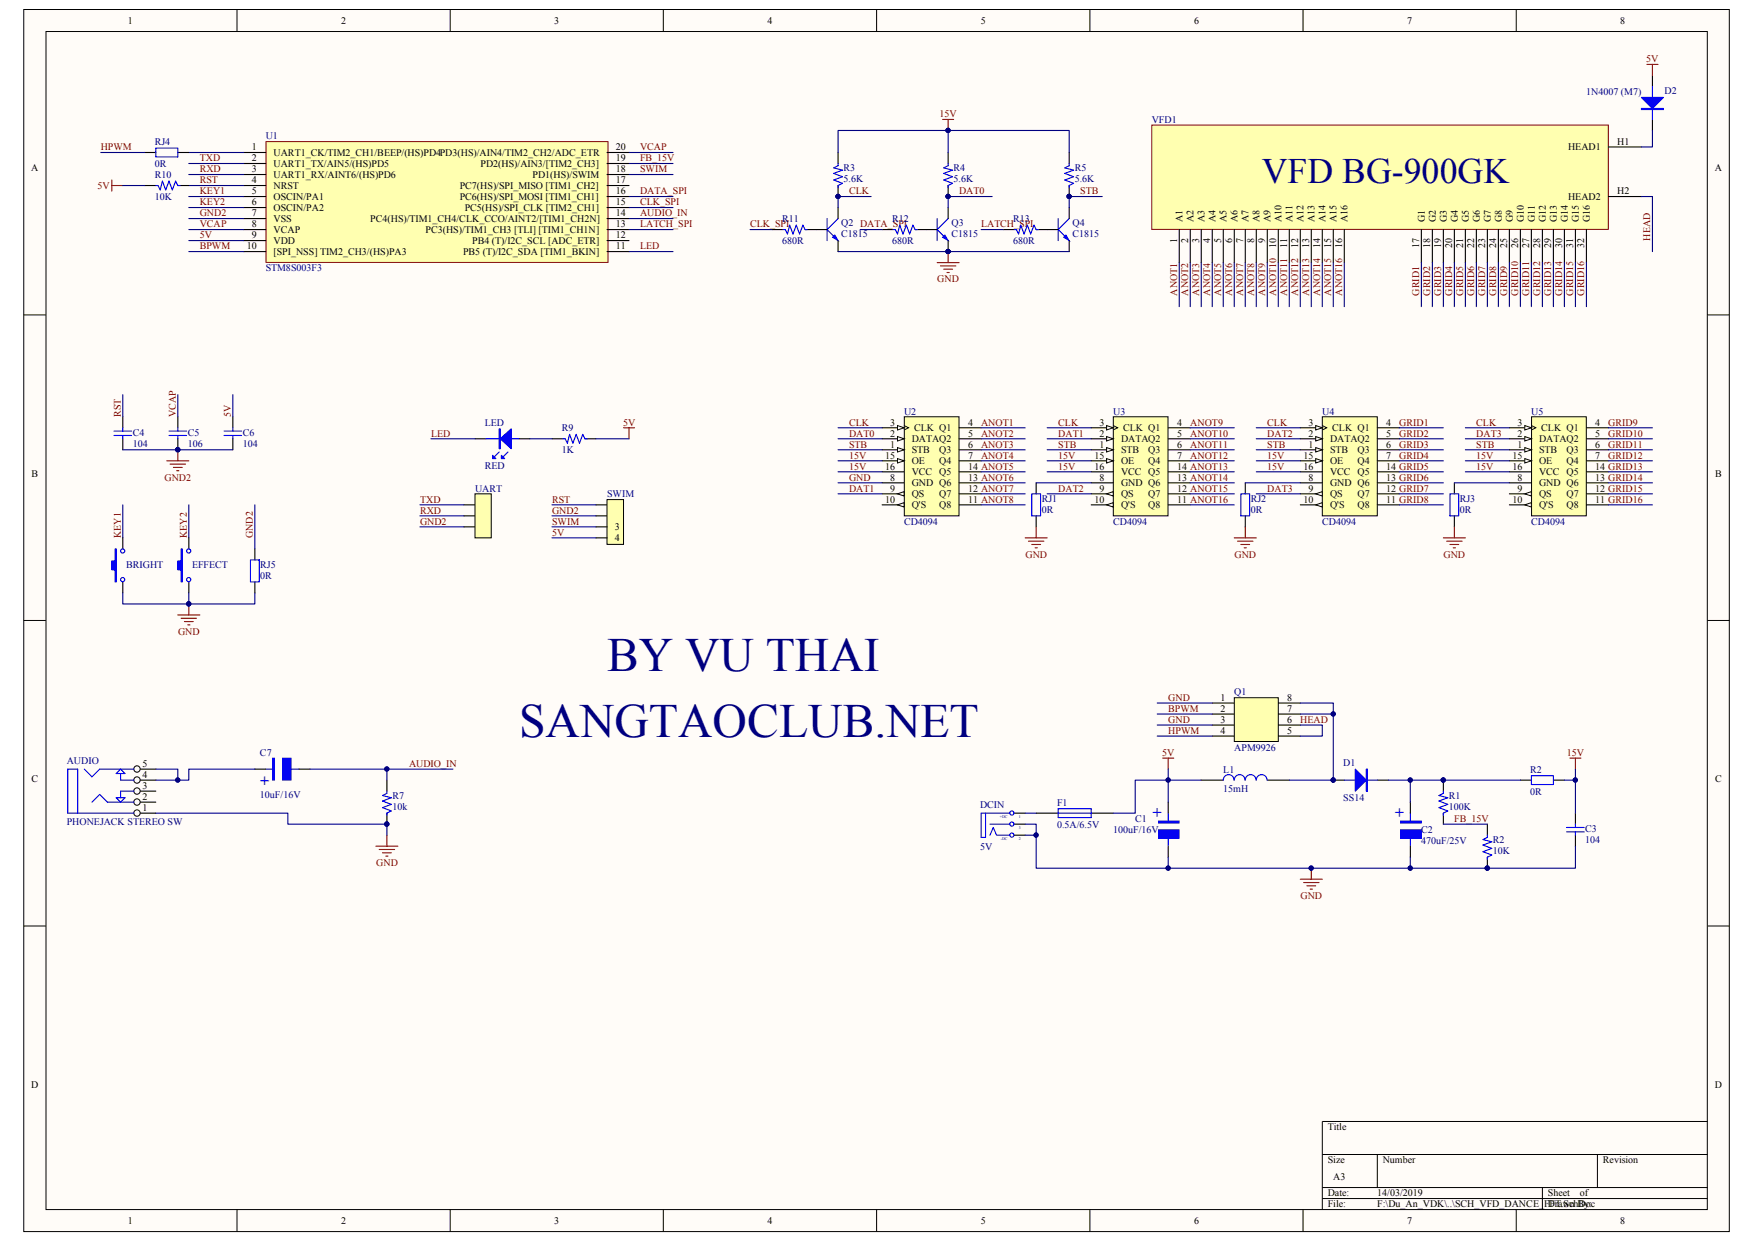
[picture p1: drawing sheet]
<svg xmlns="http://www.w3.org/2000/svg" width="297mm" height="210mm" viewBox="0 0 297 210" stroke-linecap="round" stroke-linejoin="round" font-family="sans-serif">
<path d="M4.1 1.7h288.7v206.7h-288.7z" fill="#fffcf8"/>
<path d="M4 1.6h288.8v206.8h-288.8z" fill="none" stroke="#000" stroke-width=".17"/>
<path d="M7.8 5.4h281.3v199.3h-281.3z" fill="#fffcf8"/>
<g fill="none" stroke="#000" stroke-width=".17">
<path d="M7.8 5.3h281.3v199.4h-281.3zM40.1 1.6v3.7M76.2 1.6v3.7M112.3 1.6v3.7M148.4 1.6v3.7M184.5 1.6v3.7M220.6 1.6v3.7M256.7 1.6v3.7M4 53.3h3.7M289.1 53.3h3.7M4 105h3.7M289.1 105h3.7"/>
<path d="M4 156.7h3.7M289.1 156.7h3.7M223.9 195.4h65.2M233.2 195.4v5.6M270.5 195.4v5.6M289.1 189.8h-65.2v14.9M40.1 204.7v3.7M76.2 204.7v3.7M112.3 204.7v3.7M148.4 204.7v3.7M184.5 204.7v3.7M220.6 204.7v3.7"/>
<path d="M223.9 201h65.2M223.9 202.8h65.2M256.7 204.7v3.7M261.2 201v3.7"/>
</g>
<path d="M195.1 21.2h77.2v17.6h-77.2z" fill="#ffffb0"/>
<path d="M195 21.2h77.3v17.6h-77.3z" fill="none" stroke="#800000" stroke-width=".17"/>
<g fill="none" stroke="#000" stroke-width=".19">
<path d="M199.7 38.8v5.6M201.5 38.8v5.6M203.4 38.8v5.6M205.3 38.8v5.6M207.1 38.8v5.6M209 38.8v5.6M210.9 38.8v5.6M212.7 38.8v5.6M214.6 38.8v5.6M216.4 38.8v5.6M218.3 38.8v5.6M220.2 38.8v5.6"/>
<path d="M222 38.8v5.6M223.9 38.8v5.6M225.8 38.8v5.6M227.6 38.8v5.6M240.7 38.8v5.6M242.5 38.8v5.6M244.4 38.8v5.6M246.3 38.8v5.6M248.1 38.8v5.6M250 38.8v5.6M251.9 38.8v5.6M253.7 38.8v5.6"/>
<path d="M255.6 38.8v5.6M257.4 38.8v5.6M259.3 38.8v5.6M261.2 38.8v5.6M263 38.8v5.6M264.9 38.8v5.6M266.8 38.8v5.6M268.6 38.8v5.6M272.3 24.9h5.6M272.3 33.3h5.6"/>
</g>
<path d="M45.1 24h57.9v20.4h-57.9z" fill="#ffffb0"/>
<path d="M45 24h58v20.4h-58z" fill="none" stroke="#800000" stroke-width=".17"/>
<g fill="none" stroke="#000" stroke-width=".19">
<path d="M41.3 31.4h3.7M41.3 33.3h3.7M41.3 35.1h3.7M41.3 37h3.7M41.3 38.8h3.7M41.3 29.5h3.7M41.3 27.7h3.7M41.3 25.8h3.7M102.8 31.4h3.7M102.8 33.3h3.7M102.8 35.1h3.7M102.8 37h3.7"/>
<path d="M102.8 38.8h3.7M102.8 29.5h3.7M102.8 27.7h3.7M102.8 25.8h3.7M41.3 40.7h3.7M41.3 42.6h3.7M102.8 40.7h3.7M102.8 42.6h3.7"/>
</g>
<path d="M153.2 70.6h9.2v16.7h-9.2z" fill="#ffffb0"/>
<path d="M153.1 70.5h9.3v16.8h-9.3z" fill="none" stroke="#000" stroke-width=".17"/>
<path d="M149.4 76.1h3.7" fill="none" stroke="#080d02" stroke-width=".19"/>
<path d="M152 75.7l1.1 .4-1.1 .4z" fill="#fffcf8"/>
<path d="M152 75.7l1.1 .4-1.1 .4z" fill="none" stroke="#080d02" stroke-width=".17"/>
<path d="M149.4 74.2h3.7" fill="none" stroke="#080d02" stroke-width=".19"/>
<path d="M152 73.9l1.1 .4-1.1 .3z" fill="#fffcf8"/>
<path d="M152 73.9l1.1 .3-1.1 .4zM153.1 72l.7 .4-.7 .4" fill="none" stroke="#080d02" stroke-width=".17"/>
<path d="M149.4 72.4h3.7" fill="none" stroke="#080d02" stroke-width=".19"/>
<path d="M152 72l1.1 .4-1.1 .4z" fill="#fffcf8"/>
<path d="M152 72l1.1 .4-1.1 .4z" fill="none" stroke="#080d02" stroke-width=".17"/>
<path d="M162.4 72.4h3.7M162.4 74.2h3.7M162.4 76.1h3.7M162.4 78h3.7M149.4 83.6h3.7" fill="none" stroke="#080d02" stroke-width=".19"/>
<path d="M152 83.6l1.1-.4v.7z" fill="#fffcf8"/>
<path d="M152 83.6l1.1-.4v.7z" fill="none" stroke="#080d02" stroke-width=".17"/>
<path d="M149.4 85.4h3.7" fill="none" stroke="#080d02" stroke-width=".19"/>
<path d="M152 85.4l1.1-.3v.7z" fill="#fffcf8"/>
<path d="M152 85.4l1.1-.3v.7z" fill="none" stroke="#080d02" stroke-width=".17"/>
<path d="M149.4 78h3.7M162.4 79.8h3.7M162.4 85.4h3.7M162.4 83.6h3.7M162.4 81.7h3.7" fill="none" stroke="#080d02" stroke-width=".19"/>
<path d="M152 77.6l1.1 .4-1.1 .4z" fill="#fffcf8"/>
<path d="M152 77.6l1.1 .4-1.1 .4z" fill="none" stroke="#080d02" stroke-width=".17"/>
<path d="M149.4 79.8h3.7M149.4 81.7h3.7" fill="none" stroke="#000" stroke-width=".19"/>
<path d="M188.6 70.6h9.2v16.7h-9.2z" fill="#ffffb0"/>
<path d="M188.5 70.5h9.3v16.8h-9.3z" fill="none" stroke="#000" stroke-width=".17"/>
<path d="M184.8 76.1h3.7" fill="none" stroke="#080d02" stroke-width=".19"/>
<path d="M187.4 75.7l1.1 .4-1.1 .4z" fill="#fffcf8"/>
<path d="M187.4 75.7l1.1 .4-1.1 .4z" fill="none" stroke="#080d02" stroke-width=".17"/>
<path d="M184.8 74.2h3.7" fill="none" stroke="#080d02" stroke-width=".19"/>
<path d="M187.4 73.9l1.1 .4-1.1 .3z" fill="#fffcf8"/>
<path d="M187.4 73.9l1.1 .3-1.1 .4zM188.5 72l.7 .4-.7 .4" fill="none" stroke="#080d02" stroke-width=".17"/>
<path d="M184.8 72.4h3.7" fill="none" stroke="#080d02" stroke-width=".19"/>
<path d="M187.4 72l1.1 .4-1.1 .4z" fill="#fffcf8"/>
<path d="M187.4 72l1.1 .4-1.1 .4z" fill="none" stroke="#080d02" stroke-width=".17"/>
<path d="M197.8 72.4h3.7M197.8 74.2h3.7M197.8 76.1h3.7M197.8 78h3.7M184.8 83.6h3.7" fill="none" stroke="#080d02" stroke-width=".19"/>
<path d="M187.4 83.6l1.1-.4v.7z" fill="#fffcf8"/>
<path d="M187.4 83.6l1.1-.4v.7z" fill="none" stroke="#080d02" stroke-width=".17"/>
<path d="M184.8 85.4h3.7" fill="none" stroke="#080d02" stroke-width=".19"/>
<path d="M187.4 85.4l1.1-.3v.7z" fill="#fffcf8"/>
<path d="M187.4 85.4l1.1-.3v.7z" fill="none" stroke="#080d02" stroke-width=".17"/>
<path d="M184.8 78h3.7M197.8 79.8h3.7M197.8 85.4h3.7M197.8 83.6h3.7M197.8 81.7h3.7" fill="none" stroke="#080d02" stroke-width=".19"/>
<path d="M187.4 77.6l1.1 .4-1.1 .4z" fill="#fffcf8"/>
<path d="M187.4 77.6l1.1 .4-1.1 .4z" fill="none" stroke="#080d02" stroke-width=".17"/>
<path d="M184.8 79.8h3.7M184.8 81.7h3.7" fill="none" stroke="#000" stroke-width=".19"/>
<path d="M223.9 70.6h9.3v16.7h-9.3z" fill="#ffffb0"/>
<path d="M223.9 70.5h9.3v16.8h-9.3z" fill="none" stroke="#000" stroke-width=".17"/>
<path d="M220.2 76.1h3.7" fill="none" stroke="#080d02" stroke-width=".19"/>
<path d="M222.8 75.7l1.1 .4-1.1 .4z" fill="#fffcf8"/>
<path d="M222.8 75.7l1.1 .4-1.1 .4z" fill="none" stroke="#080d02" stroke-width=".17"/>
<path d="M220.2 74.2h3.7" fill="none" stroke="#080d02" stroke-width=".19"/>
<path d="M222.8 73.9l1.1 .4-1.1 .3z" fill="#fffcf8"/>
<path d="M222.8 73.9l1.1 .3-1.1 .4zM223.9 72l.7 .4-.7 .4" fill="none" stroke="#080d02" stroke-width=".17"/>
<path d="M220.2 72.4h3.7" fill="none" stroke="#080d02" stroke-width=".19"/>
<path d="M222.8 72l1.1 .4-1.1 .4z" fill="#fffcf8"/>
<path d="M222.8 72l1.1 .4-1.1 .4z" fill="none" stroke="#080d02" stroke-width=".17"/>
<path d="M233.2 72.4h3.7M233.2 74.2h3.7M233.2 76.1h3.7M233.2 78h3.7M220.2 83.6h3.7" fill="none" stroke="#080d02" stroke-width=".19"/>
<path d="M222.8 83.6l1.1-.4v.7z" fill="#fffcf8"/>
<path d="M222.8 83.6l1.1-.4v.7z" fill="none" stroke="#080d02" stroke-width=".17"/>
<path d="M220.2 85.4h3.7" fill="none" stroke="#080d02" stroke-width=".19"/>
<path d="M222.8 85.4l1.1-.3v.7z" fill="#fffcf8"/>
<path d="M222.8 85.4l1.1-.3v.7z" fill="none" stroke="#080d02" stroke-width=".17"/>
<path d="M220.2 78h3.7M233.2 79.8h3.7M233.2 85.4h3.7M233.2 83.6h3.7M233.2 81.7h3.7" fill="none" stroke="#080d02" stroke-width=".19"/>
<path d="M222.8 77.6l1.1 .4-1.1 .4z" fill="#fffcf8"/>
<path d="M222.8 77.6l1.1 .4-1.1 .4z" fill="none" stroke="#080d02" stroke-width=".17"/>
<path d="M220.2 79.8h3.7M220.2 81.7h3.7" fill="none" stroke="#000" stroke-width=".19"/>
<path d="M259.4 70.6h9.2v16.7h-9.2z" fill="#ffffb0"/>
<path d="M259.3 70.5h9.3v16.8h-9.3z" fill="none" stroke="#000" stroke-width=".17"/>
<path d="M255.6 76.1h3.7" fill="none" stroke="#080d02" stroke-width=".19"/>
<path d="M258.2 75.7l1.1 .4-1.1 .4z" fill="#fffcf8"/>
<path d="M258.2 75.7l1.1 .4-1.1 .4z" fill="none" stroke="#080d02" stroke-width=".17"/>
<path d="M255.6 74.2h3.7" fill="none" stroke="#080d02" stroke-width=".19"/>
<path d="M258.2 73.9l1.1 .4-1.1 .3z" fill="#fffcf8"/>
<path d="M258.2 73.9l1.1 .3-1.1 .4zM259.3 72l.8 .4-.8 .4" fill="none" stroke="#080d02" stroke-width=".17"/>
<path d="M255.6 72.4h3.7" fill="none" stroke="#080d02" stroke-width=".19"/>
<path d="M258.2 72l1.1 .4-1.1 .4z" fill="#fffcf8"/>
<path d="M258.2 72l1.1 .4-1.1 .4z" fill="none" stroke="#080d02" stroke-width=".17"/>
<path d="M268.6 72.4h3.7M268.6 74.2h3.7M268.6 76.1h3.7M268.6 78h3.7M255.6 83.6h3.7" fill="none" stroke="#080d02" stroke-width=".19"/>
<path d="M258.2 83.6l1.1-.4v.7z" fill="#fffcf8"/>
<path d="M258.2 83.6l1.1-.4v.7z" fill="none" stroke="#080d02" stroke-width=".17"/>
<path d="M255.6 85.4h3.7" fill="none" stroke="#080d02" stroke-width=".19"/>
<path d="M258.2 85.4l1.1-.3v.7z" fill="#fffcf8"/>
<path d="M258.2 85.4l1.1-.3v.7z" fill="none" stroke="#080d02" stroke-width=".17"/>
<path d="M255.6 78h3.7M268.6 79.8h3.7M268.6 85.4h3.7M268.6 83.6h3.7M268.6 81.7h3.7" fill="none" stroke="#080d02" stroke-width=".19"/>
<path d="M258.2 77.6l1.1 .4-1.1 .4z" fill="#fffcf8"/>
<path d="M258.2 77.6l1.1 .4-1.1 .4z" fill="none" stroke="#080d02" stroke-width=".17"/>
<path d="M141.9 25.8v1.9M141.9 31.4v1.9M160.5 25.8v1.9M160.5 31.4v1.9M181 25.8v1.9M181 31.4v1.9M255.6 79.8h3.7M255.6 81.7h3.7M203.4 132h3.7M214.6 132h3.7M225.8 132h1.8M233.2 132h1.9" fill="none" stroke="#000" stroke-width=".19"/>
<g fill="#000080" stroke="#000080" stroke-width=".17">
<circle cx="141.9" cy="33.2" r=".35"/>
<circle cx="160.5" cy="33.2" r=".35"/>
<circle cx="181" cy="33.2" r=".35"/>
<circle cx="225.7" cy="132" r=".35"/>
</g>
<path d="M141.9 27.7v.3l-.7 .4 1.5 .4-1.5 .5 1.5 .6-1.5 .6 1.5 .5-.8 .4v.4M160.5 27.7v.3l-.7 .4 1.5 .4-1.5 .5 1.5 .6-1.5 .6 1.5 .5-.8 .4v.4M181 27.7v.3l-.7 .4 1.5 .4-1.5 .5 1.5 .6-1.5 .6 1.5 .5-.8 .4v.4M207.1 132a.91 .91 0 0 1 .9-.9 .91 .91 0 0 1 1 .9M209 132a.91 .91 0 0 1 .9-.9 .91 .91 0 0 1 .9 .9M210.9 132a.92 .92 0 0 1 .9-.9 .92 .92 0 0 1 .9 .9M212.7 132a.91 .91 0 0 1 .9-.9 .91 .91 0 0 1 .9 .9M227.6 132h5.6M231.4 130.1h.1v3.8h-.1zM231.4 130.1v3.8" fill="none" stroke="#00f" stroke-width=".19"/>
<path d="M229.5 130.1l1.9 1.9-1.9 1.9z" fill="#00f"/>
<path d="M229.5 130.1l1.9 1.9-1.9 1.9z" fill="none" stroke="#00f" stroke-width=".19"/>
<g fill="#000080" stroke="#000080" stroke-width=".17">
<circle cx="225.7" cy="132" r=".35"/>
<circle cx="222" cy="146.9" r=".35"/>
</g>
<path d="M196.9 128.3h1.8M197.8 128.3v1.8M220.2 148.8h3.7M220.7 149.3h2.6M221.3 149.9h1.5M221.9 150.5h.3M222 146.9v1.9" fill="none" stroke="#800000" stroke-width=".19"/>
<path d="M196.2 140.5h3.4v1.4h-3.4z" fill="#00f"/>
<path d="M196.2 138.9h3.4v.4h-3.4zM196.2 140.4h3.4v1.5h-3.4z" fill="none" stroke="#00f" stroke-width=".17"/>
<path d="M196.2 139.1h3.4" fill="none" stroke="#00f" stroke-width=".3"/>
<path d="M197.8 137.6v1.5M197.8 141.3v1.8" fill="none" stroke="#00f" stroke-width=".19"/>
<path d="M197.8 135.7v1.9M197.8 143.2v1.9" fill="none" stroke="#000" stroke-width=".19"/>
<path d="M237.2 140.5h3.5v1.4h-3.5z" fill="#00f"/>
<path d="M237.2 138.9h3.5v.4h-3.5zM237.2 140.4h3.5v1.5h-3.5z" fill="none" stroke="#00f" stroke-width=".17"/>
<path d="M237.2 139.1h3.5" fill="none" stroke="#00f" stroke-width=".3"/>
<g fill="none" stroke="#00f" stroke-width=".19">
<path d="M19.3 72.9h3M19.3 73.7h3M20.8 72.4v.5M20.8 73.7v.5M28.6 72.9h3M28.6 73.7h3M30.1 72.4v.5M30.1 73.7v.5M37.9 72.9h3M37.9 73.7h3M39.4 72.4v.5M39.4 73.7v.5"/>
<path d="M238.8 137.6v1.5M259.3 131.3h3.7v1.5h-3.7zM266.8 139.5v.5M238.8 141.3v1.8M265.3 140h3M265.3 140.8h3M266.8 140.8v.5"/>
</g>
<g fill="none" stroke="#000" stroke-width=".19">
<path d="M20.8 70.5v1.9M20.8 74.2v1.9M30.1 70.5v1.9M30.1 74.2v1.9M39.4 70.5v1.9M39.4 74.2v1.9M205.3 119h3.7M216.4 119h3.8M205.3 122.7h3.7M205.3 120.8h3.7M205.3 124.6h3.7M216.4 122.7h3.8"/>
<path d="M216.4 120.8h3.8M216.4 124.6h3.8M238.8 135.7v1.9M257.4 132h1.9M263 132h1.9M266.8 137.6v1.9M238.8 143.2v1.9M266.8 141.3v1.9"/>
</g>
<path d="M28.2 78h3.8M28.8 78.5h2.6M29.4 79.1h1.5M29.9 79.7h.4M30.1 76.1v1.9M265.8 128.3h1.9M266.8 128.3v1.8" fill="none" stroke="#800000" stroke-width=".19"/>
<circle cx="30.1" cy="76.1" r=".35" fill="#000080" stroke="#000080" stroke-width=".17"/>
<path d="M209 118.1h7.5v7.4h-7.5z" fill="#ffffb0"/>
<path d="M209 118.1h7.5v7.4h-7.5z" fill="none" stroke="#000" stroke-width=".17"/>
<path d="M279.8 12.8v1.8M279.8 20.2v1.9" fill="none" stroke="#000" stroke-width=".19"/>
<path d="M277.9 18.4h3.8v.1h-3.8zM277.9 18.4h3.8M279.8 14.6v5.6" fill="none" stroke="#00f" stroke-width=".19"/>
<path d="M277.9 16.5h3.8l-1.9 1.9z" fill="#00f"/>
<path d="M277.9 16.5h3.8l-1.9 1.9zM244.4 133.9v.3l-.7 .4 1.4 .4-1.4 .6 1.4 .5-1.4 .6 1.4 .5-.7 .4v.4M251.9 141.3v.4l-.8 .4 1.5 .3-1.5 .6 1.5 .6-1.5 .5 1.5 .6-.7 .4v.3" fill="none" stroke="#00f" stroke-width=".19"/>
<path d="M278.9 10.9h1.8M279.8 10.9v1.9" fill="none" stroke="#800000" stroke-width=".19"/>
<path d="M78.6 85.4h1.8M78.6 87.3h1.8M78.6 89.2h1.8M244.4 132v1.9M244.4 137.6v1.9M251.9 139.5v1.8M251.9 145.1v1.8" fill="none" stroke="#000" stroke-width=".19"/>
<g fill="#000080" stroke="#000080" stroke-width=".17">
<circle cx="244.4" cy="132" r=".35"/>
<circle cx="251.8" cy="146.9" r=".35"/>
</g>
<path d="M80.5 83.6h2.7v7.4h-2.7z" fill="#ffffb0"/>
<path d="M80.4 83.6h2.8v7.4h-2.8z" fill="none" stroke="#000" stroke-width=".17"/>
<path d="M100.9 85.4h1.9M100.9 87.3h1.9" fill="none" stroke="#000" stroke-width=".19"/>
<path d="M102.8 84.6h2.8v7.5h-2.8z" fill="#ffffb0"/>
<path d="M102.8 84.5h2.8v7.6h-2.8z" fill="none" stroke="#000" stroke-width=".17"/>
<g fill="none" stroke="#000" stroke-width=".19">
<path d="M24.5 25.8h1.9M30.1 25.8h1.9M100.9 89.2h1.9M100.9 91h1.9M175.5 81.7v1.9M175.5 87.3v1.9M210.9 81.7v1.9M210.9 87.3v1.9M246.3 81.7v1.9M246.3 87.3v1.9M65.5 132v1.9M65.5 137.6v1.9"/>
<path d="M171.7 137.6h1.9M171.7 139.5h1.9M175.5 137.6h3.7M184.8 137.6h3.7M171.7 141.3h1.9"/>
</g>
<g fill="none" stroke="#000080" stroke-width=".19">
<path d="M17.1 25.8h7.4M32 33.3h9.3M32 29.5h9.3M32 35.1h9.3M32 38.8h9.3M32 31.4h9.3M32 37h9.3M32 25.8h9.3M32 27.7h9.3M106.5 33.3h7.5M106.5 29.5h7.5M106.5 35.1h7.5"/>
<path d="M106.5 38.8h7.5M106.5 25.8h7.5M106.5 27.7h7.5M277.9 33.3h1.9v9.3M279.8 22.1v2.8h-1.9M32 40.7h9.3M32 42.6h9.3M199.7 44.4v7.5M201.5 44.4v7.5M203.4 44.4v7.5M205.3 44.4v7.5M207.1 44.4v7.5"/>
<path d="M209 44.4v7.5M210.9 44.4v7.5M212.7 44.4v7.5M214.6 44.4v7.5M216.4 44.4v7.5M218.3 44.4v7.5M220.2 44.4v7.5M222 44.4v7.5M223.9 44.4v7.5M225.8 44.4v7.5M227.6 44.4v7.5M240.7 44.4v7.5"/>
<path d="M242.5 44.4v7.5M244.4 44.4v7.5M246.3 44.4v7.5M248.1 44.4v7.5M250 44.4v7.5M251.9 44.4v7.5M253.7 44.4v7.5M255.6 44.4v7.5M257.4 44.4v7.5M259.3 44.4v7.5M261.2 44.4v7.5M263 44.4v7.5"/>
<path d="M264.9 44.4v7.5M266.8 44.4v7.5M268.6 44.4v7.5M20.8 76.1h18.6M30.1 66.8v3.7M39.4 66.8v3.7M141.9 76.1h7.5M141.9 74.2h7.5M141.9 72.4h7.5M141.9 78h7.5M141.9 79.8h7.5M166.1 76.1h7.5"/>
<path d="M166.1 74.2h7.5M166.1 72.4h7.5M166.1 78h7.5M166.1 79.8h7.5M177.3 76.1h7.5M177.3 74.2h7.5M177.3 72.4h7.5M177.3 78h7.5M177.3 79.8h7.5M201.5 76.1h7.5M201.5 74.2h7.5M201.5 72.4h7.5"/>
<path d="M201.5 78h7.5M201.5 79.8h7.5M212.7 76.1h7.5M212.7 74.2h7.5M212.7 72.4h7.5M212.7 78h7.5M212.7 79.8h7.5M236.9 76.1h7.5M236.9 74.2h7.5M236.9 72.4h7.5M236.9 78h7.5M236.9 79.8h7.5"/>
<path d="M248.1 76.1h7.5M248.1 74.2h7.5M248.1 72.4h7.5M248.1 78h7.5M248.1 79.8h7.5M272.3 76.1h7.5M272.3 74.2h7.5M272.3 72.4h7.5M272.3 78h7.5M272.3 79.8h7.5M20.8 85.4v5.6M32 85.4v5.6"/>
<path d="M71.1 85.4h7.5M71.1 89.2h7.5M71.1 87.3h7.5M93.5 85.4h7.4M93.5 89.2h7.4M93.5 87.3h7.4M93.5 91h7.4M141.9 83.6h7.5M141.9 81.7h7.5M166.1 83.6h7.5M166.1 81.7h7.5M166.1 85.4h7.5"/>
<path d="M175.5 81.7h9.3M177.3 83.6h7.5M201.5 83.6h7.5M201.5 81.7h7.5M201.5 85.4h7.5M210.9 81.7h9.3M212.7 83.6h7.5M236.9 83.6h7.5M236.9 81.7h7.5M236.9 85.4h7.5M246.3 81.7h9.3M272.3 83.6h7.5"/>
<path d="M272.3 81.7h7.5M272.3 85.4h7.5M196 119h9.3M220.2 119h5.6v1.8h-5.6M173.6 139.5h1.9v1.8h-1.9M173.6 137.6h1.9M196 124.6h9.3M196 122.7h9.3M196 120.8h9.3M220.2 122.7h3.7v1.9h-3.7M225.8 120.8v11.2h-7.5M235.1 132h3.7v3.7"/>
<path d="M238.8 132h18.6M244.4 139.5h7.5M266.8 130.1v1.9h-1.9M266.8 132v5.6M175.5 141.3v5.6h22.3M266.8 143.2v3.7h-28"/>
</g>
<g fill="#000080" stroke="#000080" stroke-width=".17">
<circle cx="238.8" cy="132" r=".35"/>
<circle cx="266.7" cy="132" r=".35"/>
<circle cx="30.1" cy="76.1" r=".35"/>
<circle cx="225.7" cy="120.8" r=".35"/>
<circle cx="244.4" cy="132" r=".35"/>
<circle cx="238.8" cy="146.9" r=".35"/>
<circle cx="251.8" cy="146.9" r=".35"/>
<circle cx="175.4" cy="141.3" r=".35"/>
<circle cx="197.8" cy="146.9" r=".35"/>
<circle cx="32" cy="102.2" r=".35"/>
<circle cx="225.7" cy="132" r=".35"/>
<circle cx="65.5" cy="139.4" r=".35"/>
</g>
<g fill="none" stroke="#00f" stroke-width=".19">
<path d="M26.4 25.1h3.7v1.5h-3.7zM174.7 83.6h1.5v3.7h-1.5zM210.1 83.6h1.5v3.7h-1.5zM245.5 83.6h1.5v3.7h-1.5zM65.5 133.9v.3l-.7 .4 1.5 .4-1.5 .6 1.5 .5-1.5 .6 1.5 .5-.8 .4v.4M166.9 137.6v4.1h-.8v-4.1h4.9M167.6 139.5h3.4M179.2 137.6h5.6M179.2 136.9h5.6v1.4h-5.6zM167.6 141.3l.6-1.3 .5 1.3h2.3"/>
<circle cx="171.3" cy="137.6" r=".35"/>
<circle cx="171.3" cy="139.4" r=".35"/>
<circle cx="171.3" cy="141.3" r=".35"/>
</g>
<g fill="none" stroke="#800000" stroke-width=".19">
<path d="M173.6 91h3.7M174.1 91.6h2.7M174.7 92.1h1.5M175.3 92.7h.3M175.5 89.2v1.8M209 91h3.7M209.6 91.6h2.6M210.1 92.1h1.5M210.7 92.7h.3M210.9 89.2v1.8M244.4 91h3.7M245 91.6h2.6"/>
<path d="M245.5 92.1h1.5M246.1 92.7h.3M246.3 89.2v1.8M30.1 104.1h3.7M30.7 104.6h2.6M31.2 105.2h1.5M31.8 105.7h.4M32 102.2v1.9M63.7 143.2h3.7M64.2 143.8h2.6M64.8 144.3h1.5M65.3 144.9h.4"/>
<path d="M65.5 141.3v1.9"/>
</g>
<path d="M47.9 128.4h1.4v3.6h-1.4z" fill="#00f"/>
<path d="M46.1 128.3h.4v3.7h-.4zM47.8 128.3h1.5v3.7h-1.5z" fill="none" stroke="#00f" stroke-width=".17"/>
<path d="M46.3 128.4v3.6" fill="none" stroke="#00f" stroke-width=".3"/>
<path d="M82.3 74.2h5.6M84.5 76.5l-.7 .7M86 76.5l-.7 .7M45 130.1h1.3M48.7 130.1h1.9" fill="none" stroke="#00f" stroke-width=".19"/>
<path d="M80.4 74.2h1.9M87.9 74.2h1.8M43.2 130.1h1.8M50.6 130.1h1.9" fill="none" stroke="#000" stroke-width=".19"/>
<path d="M106.5 37h7.5M197.8 145.1v1.8h41v-1.8" fill="none" stroke="#000080" stroke-width=".19"/>
<g fill="#000080" stroke="#000080" stroke-width=".17">
<circle cx="197.8" cy="146.9" r=".35"/>
<circle cx="222" cy="146.9" r=".35"/>
<circle cx="238.8" cy="146.9" r=".35"/>
</g>
<path d="M84.7 74.3l1.9-1.7v3.3z" fill="#00f"/>
<path d="M84.5 72.6h.2v3.3h-.2zM84.6 72.6v3.3M84.7 74.2l1.9-1.6v3.3z" fill="none" stroke="#00f" stroke-width=".19"/>
<path d="M83.4 77l.6 .6h-.6z" fill="#00f"/>
<path d="M83.4 77l.6 .6h-.6z" fill="none" stroke="#00f" stroke-width=".19"/>
<path d="M84.9 77l.6 .6h-.6z" fill="#00f"/>
<path d="M26.4 31.4h.4l.3 .7 .4-1.5 .6 1.5 .5-1.5 .6 1.5 .5-1.5 .4 .8h.4M140 37v3.7M141.9 37l-1.9 1.8 1.5 1.5M84.9 77l.6 .6h-.6zM95.3 74.2h.4l.4 .8 .3-1.5 .6 1.5 .6-1.5 .5 1.5 .6-1.5 .4 .7h.3M42.4 94.7h1.5v3.8h-1.5z" fill="none" stroke="#00f" stroke-width=".19"/>
<path d="M24.5 31.4h1.9M30.1 31.4h1.9M93.5 74.2h1.8M99.1 74.2h1.8M43.2 92.9v1.8M43.2 98.5v1.8" fill="none" stroke="#000" stroke-width=".19"/>
<path d="M18.9 30.5v1.8M18.9 31.4h1.9M105.6 72.4h1.8M106.5 72.4v1.8" fill="none" stroke="#800000" stroke-width=".19"/>
<path d="M20.8 31.4h3.7M106.5 42.6h7.5M20.8 66.8v3.7M73 74.2h7.4M89.7 74.2h3.8M100.9 74.2h5.6M43.2 85.4v7.5" fill="none" stroke="#000080" stroke-width=".19"/>
<path d="M141 40.2l.4-.4 .5 .9z" fill="#00f"/>
<path d="M141 40.2l.4-.4 .5 .9z" fill="none" stroke="#00f" stroke-width=".17"/>
<path d="M138.2 38.8h1.8M141.9 35.1v1.9M141.9 40.7v1.9" fill="none" stroke="#000" stroke-width=".19"/>
<path d="M158.7 37v3.7M160.5 37l-1.8 1.8 1.5 1.5" fill="none" stroke="#00f" stroke-width=".19"/>
<path d="M159.6 40.2l.4-.4 .5 .9z" fill="#00f"/>
<path d="M159.6 40.2l.4-.4 .5 .9z" fill="none" stroke="#00f" stroke-width=".17"/>
<path d="M156.8 38.8h1.9M160.5 35.1v1.9M160.5 40.7v1.9" fill="none" stroke="#000" stroke-width=".19"/>
<circle cx="160.5" cy="42.6" r=".35" fill="#000080" stroke="#000080" stroke-width=".17"/>
<path d="M179.2 37v3.7M181 37l-1.8 1.8 1.5 1.5" fill="none" stroke="#00f" stroke-width=".19"/>
<path d="M180.1 40.2l.4-.4 .5 .9z" fill="#00f"/>
<path d="M180.1 40.2l.4-.4 .5 .9z" fill="none" stroke="#00f" stroke-width=".17"/>
<path d="M130.7 38.8h1.9M136.3 38.8h1.9M149.4 38.8h1.8M155 38.8h1.8M169.9 38.8h1.8M175.5 38.8h3.7M181 35.1v1.9M181 40.7v1.9M22.7 130.1h3.7" fill="none" stroke="#000" stroke-width=".19"/>
<path d="M127 38.8h3.7M141.9 25.8v-3.7h39.1v3.7M145.6 38.8h3.8M147.5 33.3h-5.6v1.8M160.5 22.1v3.7M166.1 38.8h3.8M168 33.3h-7.5v1.8M186.6 33.3h-5.6v1.8M141.9 42.6h39.1" fill="none" stroke="#000080" stroke-width=".19"/>
<g fill="#000080" stroke="#000080" stroke-width=".17">
<circle cx="160.5" cy="42.6" r=".35"/>
<circle cx="160.5" cy="33.2" r=".35"/>
<circle cx="181" cy="33.2" r=".35"/>
<circle cx="141.9" cy="33.2" r=".35"/>
<circle cx="160.5" cy="22.1" r=".35"/>
</g>
<path d="M159.6 20.2h1.9M160.5 20.2v1.9M158.7 44.4h3.7M159.2 45h2.7M159.8 45.6h1.5M160.4 46.1h.3M160.5 42.6v1.8" fill="none" stroke="#800000" stroke-width=".19"/>
<path d="M132.6 38.8h.4l.3 .8 .4-1.5 .6 1.5 .5-1.5 .6 1.5 .6-1.5 .3 .7h.4M151.2 38.8h.4l.4 .8 .3-1.5 .6 1.5 .6-1.5 .5 1.5 .6-1.5 .4 .7h.3M171.7 38.8h.4l.4 .8 .3-1.5 .6 1.5 .6-1.5 .5 1.5 .6-1.5 .4 .7h.3" fill="none" stroke="#00f" stroke-width=".19"/>
<circle cx="23.2" cy="130.1" r=".54" fill="#fffcf8" stroke="#000" stroke-width=".17"/>
<path d="M22.7 132h3.7" fill="none" stroke="#000" stroke-width=".19"/>
<circle cx="23.2" cy="132" r=".54" fill="#fffcf8" stroke="#000" stroke-width=".17"/>
<path d="M22.7 133.9h3.7" fill="none" stroke="#000" stroke-width=".19"/>
<circle cx="23.2" cy="133.9" r=".54" fill="#fffcf8" stroke="#000" stroke-width=".17"/>
<path d="M22.7 135.7h3.7" fill="none" stroke="#000" stroke-width=".19"/>
<circle cx="23.2" cy="135.7" r=".54" fill="#fffcf8" stroke="#000" stroke-width=".17"/>
<path d="M22.7 137.6h3.7" fill="none" stroke="#000" stroke-width=".19"/>
<circle cx="23.2" cy="137.6" r=".54" fill="#fffcf8" stroke="#000" stroke-width=".17"/>
<path d="M13.2 137.6v-7.5h-1.7v7.5h11.2M14.3 130.1l1.3 1.4 1.3-1.4h5.8M15.6 135.7l1.3-1.3 1.3 1.3h4.5M19.7 135h1.5l-.8 .7zM20.4 130.9v1.1h2.3M20.4 130.1l.8 .8h-1.5zM22.7 133.9h-2.3v1.1" fill="none" stroke="#00f" stroke-width=".19"/>
<path d="M26.4 137.6h22.3v1.9h16.8v1.8M26.4 130.1h3.7v1.9M43.2 130.1h-11.2v1.9h-5.6" fill="none" stroke="#000080" stroke-width=".19"/>
<g fill="#000080" stroke="#000080" stroke-width=".17">
<circle cx="30.1" cy="132" r=".35"/>
<circle cx="65.5" cy="139.4" r=".35"/>
</g>
<path d="M32 91v1.9M32 98.5v1.8" fill="none" stroke="#000" stroke-width=".19"/>
<path d="M30.7 92.9h.2v5.6h-.2v-2.1h-.6v-1.5h.6z" fill-rule="evenodd" fill="#00f"/>
<g fill="none" stroke="#00f" stroke-width=".19">
<path d="M30.7 92.9h.2v5.6h-.2v-2.1h-.6v-1.5h.6z"/>
<circle cx="32" cy="93.2" r=".35"/>
<circle cx="32" cy="98.1" r=".35"/>
</g>
<path d="M20.8 91v1.9M20.8 98.5v1.8" fill="none" stroke="#000" stroke-width=".19"/>
<path d="M19.5 92.9h.2v5.6h-.2v-2.1h-.6v-1.5h.6z" fill-rule="evenodd" fill="#00f"/>
<g fill="none" stroke="#00f" stroke-width=".19">
<path d="M19.5 92.9h.2v5.6h-.2v-2.1h-.6v-1.5h.6z"/>
<circle cx="20.8" cy="93.2" r=".35"/>
<circle cx="20.8" cy="98.1" r=".35"/>
</g>
<path d="M20.8 100.3v1.9h22.4v-1.9M32 100.3v1.9M52.5 130.1h24.2M65.5 130.1v1.9M197.8 135.7v-3.7h-5.6v5.6h-3.7M197.8 130.1v1.9h5.6" fill="none" stroke="#000080" stroke-width=".19"/>
<g fill="#000080" stroke="#000080" stroke-width=".17">
<circle cx="32" cy="102.2" r=".35"/>
<circle cx="65.5" cy="130.1" r=".35"/>
<circle cx="197.8" cy="132" r=".35"/>
</g>
<g font-size="8.1" fill="#000080">
<text x="102.8" y="113.5">BY VU THAI</text>
<text x="87.9" y="124.7">SANGTAOCLUB.NET</text>
</g>
<text font-size="6.1" fill="#000080" x="213.7" y="31">VFD BG-900GK</text>
<g font-size="2.7" fill="#00f">
<text x="44" y="132.9">+</text>
<text x="196.8" y="138.2" transform="rotate(-90 196.8 138.2)">+</text>
<text x="237.9" y="138.2" transform="rotate(-90 237.9 138.2)">+</text>
</g>
<g font-size="1.7">
<text x="21.6" y="4">1</text>
<text x="57.7" y="4">2</text>
<text x="93.9" y="4">3</text>
<text x="130" y="4">4</text>
<text x="166.1" y="4">5</text>
<text x="202.2" y="4">6</text>
<text x="238.2" y="4">7</text>
<text x="274.4" y="4">8</text>
<text x="5.3" y="29">A</text>
<text x="42.7" y="25.4">1</text>
<text x="42.7" y="27.3">2</text>
<text x="42.7" y="29.2">3</text>
<text x="46.3" y="26.4">UART1_CK/TIM2_CH1/BEEP/(HS)PD4PD3(HS)/AIN4/TIM2_CH2/ADC_ETR</text>
<text x="46.3" y="28.2">UART1_TX/AIN5/(HS)PD5</text>
<text x="81.4" y="28.2">PD2(HS)/AIN3/[TIM2_CH3]</text>
<text x="104.3" y="29.2">18</text>
<text x="104.3" y="27.3">19</text>
<text x="104.3" y="25.4">20</text>
<text x="265.5" y="25.4">HEAD1</text>
<text x="273.8" y="24.5">H1</text>
<text x="290.4" y="29">A</text>
<text x="42.7" y="31">4</text>
<text x="42.7" y="32.9">5</text>
<text x="42.7" y="34.8">6</text>
<text x="46.3" y="32">NRST</text>
<text x="46.3" y="33.8">OSCIN/PA1</text>
<text x="46.3" y="35.7">OSCIN/PA2</text>
<text x="46.3" y="30.1">UART1_RX/AINT6/(HS)PD6</text>
<text x="77.8" y="33.8">PC6(HS)/SPI_MOSI [TIM1_CH1]</text>
<text x="77.8" y="32">PC7(HS)/SPI_MISO [TIM1_CH2]</text>
<text x="78.7" y="35.7">PC5(HS)/SPI_CLK [TIM2_CH1]</text>
<text x="90.2" y="30.1">PD1(HS)/SWIM</text>
<text x="104.3" y="34.8">15</text>
<text x="104.3" y="32.9">16</text>
<text x="104.3" y="31">17</text>
<text x="265.5" y="33.8">HEAD2</text>
<text x="273.8" y="32.9">H2</text>
<text x="42.7" y="36.6">7</text>
<text x="42.7" y="38.5">8</text>
<text x="42.7" y="40.3">9</text>
<text x="46.3" y="37.5">VSS</text>
<text x="46.3" y="39.4">VCAP</text>
<text x="46.3" y="41.3">VDD</text>
<text x="62.7" y="37.5">PC4(HS)/TIM1_CH4/CLK_CCO/AINT2/[TIM1_CH2N]</text>
<text x="72" y="39.4">PC3(HS)/TIM1_CH3 [TLI] [TIM1_CH1N]</text>
<text x="80" y="41.3">PB4 (T)/I2C_SCL [ADC_ETR]</text>
<text x="104.3" y="40.3">12</text>
<text x="104.3" y="38.5">13</text>
<text x="104.3" y="36.6">14</text>
<text x="199.3" y="41.2" transform="rotate(-90 199.3 41.2)">1</text>
<text x="200.2" y="37.5" transform="rotate(-90 200.2 37.5)">A1</text>
<text x="201.2" y="41.2" transform="rotate(-90 201.2 41.2)">2</text>
<text x="202.1" y="37.5" transform="rotate(-90 202.1 37.5)">A2</text>
<text x="203" y="41.2" transform="rotate(-90 203 41.2)">3</text>
<text x="204" y="37.5" transform="rotate(-90 204 37.5)">A3</text>
<text x="204.9" y="41.2" transform="rotate(-90 204.9 41.2)">4</text>
<text x="205.8" y="37.5" transform="rotate(-90 205.8 37.5)">A4</text>
<text x="206.8" y="41.2" transform="rotate(-90 206.8 41.2)">5</text>
<text x="207.7" y="37.5" transform="rotate(-90 207.7 37.5)">A5</text>
<text x="208.6" y="41.2" transform="rotate(-90 208.6 41.2)">6</text>
<text x="209.5" y="37.5" transform="rotate(-90 209.5 37.5)">A6</text>
<text x="210.5" y="41.2" transform="rotate(-90 210.5 41.2)">7</text>
<text x="211.4" y="37.5" transform="rotate(-90 211.4 37.5)">A7</text>
<text x="212.3" y="41.2" transform="rotate(-90 212.3 41.2)">8</text>
<text x="213.3" y="37.5" transform="rotate(-90 213.3 37.5)">A8</text>
<text x="214.2" y="41.2" transform="rotate(-90 214.2 41.2)">9</text>
<text x="215.1" y="37.5" transform="rotate(-90 215.1 37.5)">A9</text>
<text x="217" y="37.5" transform="rotate(-90 217 37.5)">A10</text>
<text x="218.9" y="37.5" transform="rotate(-90 218.9 37.5)">A11</text>
<text x="220.7" y="37.5" transform="rotate(-90 220.7 37.5)">A12</text>
<text x="222.6" y="37.5" transform="rotate(-90 222.6 37.5)">A13</text>
<text x="224.4" y="37.5" transform="rotate(-90 224.4 37.5)">A14</text>
<text x="226.3" y="37.5" transform="rotate(-90 226.3 37.5)">A15</text>
<text x="228.2" y="37.5" transform="rotate(-90 228.2 37.5)">A16</text>
<text x="241.3" y="37.5" transform="rotate(-90 241.3 37.5)">G1</text>
<text x="243.1" y="37.5" transform="rotate(-90 243.1 37.5)">G2</text>
<text x="245" y="37.5" transform="rotate(-90 245 37.5)">G3</text>
<text x="246.8" y="37.5" transform="rotate(-90 246.8 37.5)">G4</text>
<text x="248.7" y="37.5" transform="rotate(-90 248.7 37.5)">G5</text>
<text x="250.6" y="37.5" transform="rotate(-90 250.6 37.5)">G6</text>
<text x="252.4" y="37.5" transform="rotate(-90 252.4 37.5)">G7</text>
<text x="254.3" y="37.5" transform="rotate(-90 254.3 37.5)">G8</text>
<text x="256.2" y="37.5" transform="rotate(-90 256.2 37.5)">G9</text>
<text x="258" y="37.5" transform="rotate(-90 258 37.5)">G10</text>
<text x="259.9" y="37.5" transform="rotate(-90 259.9 37.5)">G11</text>
<text x="261.7" y="37.5" transform="rotate(-90 261.7 37.5)">G12</text>
<text x="263.6" y="37.5" transform="rotate(-90 263.6 37.5)">G13</text>
<text x="265.5" y="37.5" transform="rotate(-90 265.5 37.5)">G14</text>
<text x="267.3" y="37.5" transform="rotate(-90 267.3 37.5)">G15</text>
<text x="269.2" y="37.5" transform="rotate(-90 269.2 37.5)">G16</text>
<text x="41.8" y="42.2">10</text>
<text x="46.3" y="43.1">[SPI_NSS] TIM2_CH3/(HS)PA3</text>
<text x="78.4" y="43.1">PB5 (T)/I2C_SDA [TIM1_BKIN]</text>
<text x="104.3" y="42.2">11</text>
<text x="216.1" y="42" transform="rotate(-90 216.1 42)">10</text>
<text x="217.9" y="42" transform="rotate(-90 217.9 42)">11</text>
<text x="219.8" y="42" transform="rotate(-90 219.8 42)">12</text>
<text x="221.7" y="42" transform="rotate(-90 221.7 42)">13</text>
<text x="223.5" y="42" transform="rotate(-90 223.5 42)">14</text>
<text x="225.4" y="42" transform="rotate(-90 225.4 42)">15</text>
<text x="227.2" y="42" transform="rotate(-90 227.2 42)">16</text>
<text x="240.3" y="42" transform="rotate(-90 240.3 42)">17</text>
<text x="242.2" y="42" transform="rotate(-90 242.2 42)">18</text>
<text x="244" y="42" transform="rotate(-90 244 42)">19</text>
<text x="245.9" y="42" transform="rotate(-90 245.9 42)">20</text>
<text x="247.8" y="42" transform="rotate(-90 247.8 42)">21</text>
<text x="249.6" y="42" transform="rotate(-90 249.6 42)">22</text>
<text x="251.5" y="42" transform="rotate(-90 251.5 42)">23</text>
<text x="253.4" y="42" transform="rotate(-90 253.4 42)">24</text>
<text x="255.2" y="42" transform="rotate(-90 255.2 42)">25</text>
<text x="257.1" y="42" transform="rotate(-90 257.1 42)">26</text>
<text x="258.9" y="42" transform="rotate(-90 258.9 42)">27</text>
<text x="260.8" y="42" transform="rotate(-90 260.8 42)">28</text>
<text x="262.7" y="42" transform="rotate(-90 262.7 42)">29</text>
<text x="264.5" y="42" transform="rotate(-90 264.5 42)">30</text>
<text x="266.4" y="42" transform="rotate(-90 266.4 42)">31</text>
<text x="268.3" y="42" transform="rotate(-90 268.3 42)">32</text>
<text x="5.3" y="80.6">B</text>
<text x="149.9" y="79.5">16</text>
<text x="150.7" y="81.3">8</text>
<text x="154.4" y="80.4">VCC Q5</text>
<text x="154.4" y="82.3">GND Q6</text>
<text x="185.3" y="79.5">16</text>
<text x="186.2" y="81.3">8</text>
<text x="189.8" y="80.4">VCC Q5</text>
<text x="189.8" y="82.3">GND Q6</text>
<text x="220.7" y="79.5">16</text>
<text x="221.6" y="81.3">8</text>
<text x="225.2" y="80.4">VCC Q5</text>
<text x="225.2" y="82.3">GND Q6</text>
<text x="256.1" y="79.5">16</text>
<text x="257" y="81.3">8</text>
<text x="260.6" y="80.4">VCC Q5</text>
<text x="260.6" y="82.3">GND Q6</text>
<text x="290.4" y="80.6">B</text>
<text x="104.1" y="86">1</text>
<text x="104.1" y="89.7">3</text>
<text x="104.1" y="91.6">4</text>
<text x="206.7" y="118.6">1</text>
<text x="210.3" y="119.5">S1 D1</text>
<text x="217.9" y="118.6">8</text>
<text x="206.7" y="122.3">3</text>
<text x="206.7" y="120.5">2</text>
<text x="206.7" y="124.2">4</text>
<text x="217.9" y="124.2">5</text>
<text x="217.9" y="122.3">6</text>
<text x="217.9" y="120.5">7</text>
<text x="24.1" y="129.8">5</text>
<text x="24.1" y="131.7">4</text>
<text x="5.3" y="132.3">C</text>
<text x="24.1" y="133.5">3</text>
<text x="24.1" y="135.4">2</text>
<text x="24.1" y="137.2">1</text>
<text x="290.4" y="132.3">C</text>
<text x="5.3" y="184.1">D</text>
<text x="290.4" y="184.1">D</text>
<text x="224.8" y="191.3">Title</text>
<text x="224.8" y="196.8">Size</text>
<text x="234.1" y="196.8">Number</text>
<text x="271.4" y="196.8">Revision</text>
<text x="224.8" y="202.4">Date:</text>
<text x="225.8" y="199.6">A3</text>
<text x="233.2" y="202.4">14/03/2019</text>
<text x="262.1" y="202.4">Sheet</text>
<text x="267.5" y="202.4">of</text>
<text x="21.6" y="207.1">1</text>
<text x="57.7" y="207.1">2</text>
<text x="93.9" y="207.1">3</text>
<text x="130" y="207.1">4</text>
<text x="166.1" y="207.1">5</text>
<text x="202.2" y="207.1">6</text>
<text x="224.8" y="204.3">File:</text>
<text x="233.2" y="204.3">F:\Du_An_VDK\..\SCH_VFD_DANCE_FFT.SchDoc</text>
<text x="238.2" y="207.1">7</text>
<text x="262.1" y="204.3">Drawn By:</text>
<text x="274.4" y="207.1">8</text>
</g>
<g font-size="1.7" fill="#800000">
<text x="278.8" y="10.5">5V</text>
<text x="159.1" y="19.9">15V</text>
<text x="17.1" y="25.4">HPWM</text>
<text x="33.8" y="27.3">TXD</text>
<text x="33.8" y="29.2">RXD</text>
<text x="108.4" y="29.2">SWIM</text>
<text x="108.4" y="27.3">FB_15V</text>
<text x="108.4" y="25.4">VCAP</text>
<text x="16.5" y="32">5V</text>
<text x="33.8" y="31">RST</text>
<text x="33.8" y="34.8">KEY2</text>
<text x="33.8" y="32.9">KEY1</text>
<text x="108.4" y="32.9">DATA_SPI</text>
<text x="108.4" y="34.8">CLK_SPI</text>
<text x="143.8" y="32.9">CLK</text>
<text x="162.4" y="32.9">DAT0</text>
<text x="182.9" y="32.9">STB</text>
<text x="33.8" y="36.6">GND2</text>
<text x="33.8" y="38.5">VCAP</text>
<text x="33.8" y="40.3">5V</text>
<text x="108.4" y="38.5">LATCH_SPI</text>
<text x="108.4" y="36.6">AUDIO_IN</text>
<text x="127" y="38.5">CLK_SPI</text>
<text x="166.1" y="38.5">LATCH_SPI</text>
<text x="279.4" y="40.7" transform="rotate(-90 279.4 40.7)">HEAD</text>
<text x="33.8" y="42.2">BPWM</text>
<text x="108.4" y="42.2">LED</text>
<text x="158.7" y="47.8">GND</text>
<text x="199.3" y="50" transform="rotate(-90 199.3 50)">ANOT1</text>
<text x="201.2" y="50" transform="rotate(-90 201.2 50)">ANOT2</text>
<text x="203" y="50" transform="rotate(-90 203 50)">ANOT3</text>
<text x="204.9" y="50" transform="rotate(-90 204.9 50)">ANOT4</text>
<text x="206.8" y="50" transform="rotate(-90 206.8 50)">ANOT5</text>
<text x="208.6" y="50" transform="rotate(-90 208.6 50)">ANOT6</text>
<text x="210.5" y="50" transform="rotate(-90 210.5 50)">ANOT7</text>
<text x="212.3" y="50" transform="rotate(-90 212.3 50)">ANOT8</text>
<text x="214.2" y="50" transform="rotate(-90 214.2 50)">ANOT9</text>
<text x="216.1" y="50" transform="rotate(-90 216.1 50)">ANOT10</text>
<text x="217.9" y="50" transform="rotate(-90 217.9 50)">ANOT11</text>
<text x="219.8" y="50" transform="rotate(-90 219.8 50)">ANOT12</text>
<text x="221.7" y="50" transform="rotate(-90 221.7 50)">ANOT13</text>
<text x="223.5" y="50" transform="rotate(-90 223.5 50)">ANOT14</text>
<text x="225.4" y="50" transform="rotate(-90 225.4 50)">ANOT15</text>
<text x="227.2" y="50" transform="rotate(-90 227.2 50)">ANOT16</text>
<text x="240.3" y="50" transform="rotate(-90 240.3 50)">GRID1</text>
<text x="242.2" y="50" transform="rotate(-90 242.2 50)">GRID2</text>
<text x="244" y="50" transform="rotate(-90 244 50)">GRID3</text>
<text x="245.9" y="50" transform="rotate(-90 245.9 50)">GRID4</text>
<text x="247.8" y="50" transform="rotate(-90 247.8 50)">GRID5</text>
<text x="249.6" y="50" transform="rotate(-90 249.6 50)">GRID6</text>
<text x="251.5" y="50" transform="rotate(-90 251.5 50)">GRID7</text>
<text x="253.4" y="50" transform="rotate(-90 253.4 50)">GRID8</text>
<text x="255.2" y="50" transform="rotate(-90 255.2 50)">GRID9</text>
<text x="257.1" y="50" transform="rotate(-90 257.1 50)">GRID10</text>
<text x="258.9" y="50" transform="rotate(-90 258.9 50)">GRID11</text>
<text x="260.8" y="50" transform="rotate(-90 260.8 50)">GRID12</text>
<text x="262.7" y="50" transform="rotate(-90 262.7 50)">GRID13</text>
<text x="264.5" y="50" transform="rotate(-90 264.5 50)">GRID14</text>
<text x="266.4" y="50" transform="rotate(-90 266.4 50)">GRID15</text>
<text x="268.3" y="50" transform="rotate(-90 268.3 50)">GRID16</text>
<text x="20.4" y="70.5" transform="rotate(-90 20.4 70.5)">RST</text>
<text x="29.8" y="70.5" transform="rotate(-90 29.8 70.5)">VCAP</text>
<text x="39.1" y="70.5" transform="rotate(-90 39.1 70.5)">5V</text>
<text x="73" y="73.9">LED</text>
<text x="105.5" y="72">5V</text>
<text x="143.8" y="72">CLK</text>
<text x="143.8" y="75.7">STB</text>
<text x="143.8" y="73.9">DAT0</text>
<text x="143.8" y="77.6">15V</text>
<text x="166.1" y="72">ANOT1</text>
<text x="166.1" y="73.9">ANOT2</text>
<text x="166.1" y="75.7">ANOT3</text>
<text x="166.1" y="77.6">ANOT4</text>
<text x="179.2" y="72">CLK</text>
<text x="179.2" y="75.7">STB</text>
<text x="179.2" y="73.9">DAT1</text>
<text x="179.2" y="77.6">15V</text>
<text x="201.5" y="72">ANOT9</text>
<text x="201.5" y="73.9">ANOT10</text>
<text x="201.5" y="75.7">ANOT11</text>
<text x="201.5" y="77.6">ANOT12</text>
<text x="214.6" y="72">CLK</text>
<text x="214.6" y="75.7">STB</text>
<text x="214.6" y="73.9">DAT2</text>
<text x="214.6" y="77.6">15V</text>
<text x="236.9" y="72">GRID1</text>
<text x="236.9" y="73.9">GRID2</text>
<text x="236.9" y="75.7">GRID3</text>
<text x="236.9" y="77.6">GRID4</text>
<text x="250" y="72">CLK</text>
<text x="250" y="75.7">STB</text>
<text x="250" y="73.9">DAT3</text>
<text x="250" y="77.6">15V</text>
<text x="272.3" y="72">GRID9</text>
<text x="272.3" y="73.9">GRID10</text>
<text x="272.3" y="75.7">GRID11</text>
<text x="272.3" y="77.6">GRID12</text>
<text x="27.9" y="81.3">GND2</text>
<text x="143.8" y="83.2">DAT1</text>
<text x="143.8" y="79.5">15V</text>
<text x="143.8" y="81.3">GND</text>
<text x="179.2" y="83.2">DAT2</text>
<text x="179.2" y="79.5">15V</text>
<text x="214.6" y="83.2">DAT3</text>
<text x="214.6" y="79.5">15V</text>
<text x="250" y="79.5">15V</text>
<text x="71.1" y="85">TXD</text>
<text x="71.1" y="86.9">RXD</text>
<text x="71.1" y="88.8">GND2</text>
<text x="93.5" y="85">RST</text>
<text x="93.5" y="86.9">GND2</text>
<text x="93.5" y="88.8">SWIM</text>
<text x="20.4" y="91" transform="rotate(-90 20.4 91)">KEY1</text>
<text x="31.6" y="91" transform="rotate(-90 31.6 91)">KEY2</text>
<text x="42.8" y="91" transform="rotate(-90 42.8 91)">GND2</text>
<text x="93.5" y="90.6">5V</text>
<text x="173.6" y="94.4">GND</text>
<text x="209" y="94.4">GND</text>
<text x="244.4" y="94.4">GND</text>
<text x="30.1" y="107.4">GND</text>
<text x="197.8" y="118.6">GND</text>
<text x="197.8" y="120.5">BPWM</text>
<text x="197.8" y="122.3">GND</text>
<text x="197.8" y="124.2">HPWM</text>
<text x="220.2" y="122.3">HEAD</text>
<text x="69.3" y="129.8">AUDIO_IN</text>
<text x="196.8" y="127.9">5V</text>
<text x="265.3" y="127.9">15V</text>
<text x="246.2" y="139.1">FB_15V</text>
<text x="63.7" y="146.6">GND</text>
<text x="220.2" y="152.1">GND</text>
</g>
<g font-size="1.7" fill="#000080">
<text x="268.6" y="16.1">1N4007 (M7)</text>
<text x="281.9" y="16">D2</text>
<text x="45" y="23.6">U1</text>
<text x="195" y="20.8">VFD1</text>
<text x="26.2" y="24.5">RJ4</text>
<text x="26.2" y="28.2">0R</text>
<text x="142.8" y="29">R3</text>
<text x="161.5" y="29">R4</text>
<text x="182" y="29">R5</text>
<text x="26.2" y="30.1">R10</text>
<text x="26.2" y="33.8">10K</text>
<text x="142.8" y="30.9">5.6K</text>
<text x="161.5" y="30.9">5.6K</text>
<text x="182" y="30.9">5.6K</text>
<text x="132.4" y="37.5">R11</text>
<text x="132.4" y="41.3">680R</text>
<text x="142.4" y="38.3">Q2 DATA_SPI</text>
<text x="142.4" y="40.2">C1815</text>
<text x="151" y="37.5">R12</text>
<text x="151" y="41.3">680R</text>
<text x="161.1" y="38.3">Q3</text>
<text x="161.1" y="40.2">C1815</text>
<text x="171.5" y="37.5">R13</text>
<text x="171.5" y="41.3">680R</text>
<text x="181.6" y="38.3">Q4</text>
<text x="181.6" y="40.2">C1815</text>
<text x="45" y="45.9">STM8S003F3</text>
<text x="153.1" y="70.1">U2</text>
<text x="188.5" y="70.1">U3</text>
<text x="223.9" y="70.1">U4</text>
<text x="259.3" y="70.1">U5</text>
<text x="22.5" y="73.7">C4</text>
<text x="22.5" y="75.6">104</text>
<text x="31.8" y="73.7">C5</text>
<text x="31.8" y="75.6">106</text>
<text x="41.1" y="73.7">C6</text>
<text x="41.1" y="75.6">104</text>
<text x="82.1" y="72">LED</text>
<text x="95.1" y="72.9">R9</text>
<text x="95.1" y="76.7">1K</text>
<text x="80.4" y="83.2">UART</text>
<text x="82.1" y="79.3">RED</text>
<text x="102.8" y="84.1">SWIM</text>
<text x="153.1" y="88.8">CD4094</text>
<text x="176.4" y="84.9">RJ1</text>
<text x="176.4" y="86.7">0R</text>
<text x="188.5" y="88.8">CD4094</text>
<text x="211.8" y="84.9">RJ2</text>
<text x="211.8" y="86.7">0R</text>
<text x="223.9" y="88.8">CD4094</text>
<text x="247.2" y="84.9">RJ3</text>
<text x="247.2" y="86.7">0R</text>
<text x="259.3" y="88.8">CD4094</text>
<text x="21.3" y="96.1">BRIGHT</text>
<text x="32.5" y="96.1">EFFECT</text>
<text x="44.1" y="96.1">RJ5</text>
<text x="44.1" y="97.9">0R</text>
<text x="209" y="117.7">Q1</text>
<text x="11.3" y="129.2">AUDIO</text>
<text x="44" y="127.9">C7</text>
<text x="207.1" y="130.7">L1</text>
<text x="209" y="127">APM9926</text>
<text x="227.5" y="129.6">D1</text>
<text x="259.1" y="130.7">R2</text>
<text x="44" y="135">10uF/16V</text>
<text x="66.5" y="135.2">R7</text>
<text x="66.5" y="137">10k</text>
<text x="165.9" y="136.7">DCIN</text>
<text x="179" y="136.3">F1</text>
<text x="207.1" y="134.1">15mH</text>
<text x="227.5" y="135.6">SS14</text>
<text x="245.3" y="135.2">R1</text>
<text x="245.3" y="137">100K</text>
<text x="259.1" y="134.5">0R</text>
<text x="11.3" y="139.7">PHONEJACK STEREO SW</text>
<text x="165.9" y="143.8">5V</text>
<text x="179" y="140">0.5A/6.5V</text>
<text x="188.5" y="141">100uF/16V</text>
<text x="192.2" y="139.1">C1</text>
<text x="240.7" y="141">C2</text>
<text x="240.7" y="142.8">470uF/25V</text>
<text x="252.8" y="142.6">R2</text>
<text x="268.4" y="140.8">C3</text>
<text x="268.4" y="142.6">104</text>
<text x="252.8" y="144.5">10K</text>
</g>
<g font-size="1.7" fill="#080d02">
<text x="149.9" y="77.6">15</text>
<text x="150.7" y="75.7">1</text>
<text x="150.7" y="73.9">2</text>
<text x="150.7" y="72">3</text>
<text x="154.4" y="76.7">STB</text>
<text x="154.4" y="74.8">DATAQ2</text>
<text x="154.8" y="72.9">CLK Q1</text>
<text x="159" y="76.7">Q3</text>
<text x="163.9" y="72">4</text>
<text x="163.9" y="73.9">5</text>
<text x="163.9" y="75.7">6</text>
<text x="163.9" y="77.6">7</text>
<text x="185.3" y="77.6">15</text>
<text x="186.2" y="75.7">1</text>
<text x="186.2" y="73.9">2</text>
<text x="186.2" y="72">3</text>
<text x="189.8" y="76.7">STB</text>
<text x="189.8" y="74.8">DATAQ2</text>
<text x="190.2" y="72.9">CLK Q1</text>
<text x="194.4" y="76.7">Q3</text>
<text x="199.3" y="72">4</text>
<text x="199.3" y="73.9">5</text>
<text x="199.3" y="75.7">6</text>
<text x="199.3" y="77.6">7</text>
<text x="220.7" y="77.6">15</text>
<text x="221.6" y="75.7">1</text>
<text x="221.6" y="73.9">2</text>
<text x="221.6" y="72">3</text>
<text x="225.2" y="76.7">STB</text>
<text x="225.2" y="74.8">DATAQ2</text>
<text x="225.6" y="72.9">CLK Q1</text>
<text x="229.9" y="76.7">Q3</text>
<text x="234.7" y="72">4</text>
<text x="234.7" y="73.9">5</text>
<text x="234.7" y="75.7">6</text>
<text x="234.7" y="77.6">7</text>
<text x="256.1" y="77.6">15</text>
<text x="257" y="75.7">1</text>
<text x="257" y="73.9">2</text>
<text x="257" y="72">3</text>
<text x="260.6" y="76.7">STB</text>
<text x="260.6" y="74.8">DATAQ2</text>
<text x="261" y="72.9">CLK Q1</text>
<text x="265.3" y="76.7">Q3</text>
<text x="270.1" y="72">4</text>
<text x="270.1" y="73.9">5</text>
<text x="270.1" y="75.7">6</text>
<text x="270.1" y="77.6">7</text>
<text x="150.7" y="83.2">9</text>
<text x="154.4" y="78.5">OE</text>
<text x="159" y="78.5">Q4</text>
<text x="163.9" y="83.2">12 ANOT7</text>
<text x="163.9" y="81.3">13 ANOT6</text>
<text x="163.9" y="79.5">14 ANOT5</text>
<text x="186.2" y="83.2">9</text>
<text x="189.8" y="78.5">OE</text>
<text x="194.4" y="78.5">Q4</text>
<text x="199.3" y="83.2">12 ANOT15</text>
<text x="199.3" y="81.3">13 ANOT14</text>
<text x="199.3" y="79.5">14 ANOT13</text>
<text x="221.6" y="83.2">9</text>
<text x="225.2" y="78.5">OE</text>
<text x="229.9" y="78.5">Q4</text>
<text x="234.7" y="83.2">12 GRID7</text>
<text x="234.7" y="81.3">13 GRID6</text>
<text x="234.7" y="79.5">14 GRID5</text>
<text x="257" y="83.2">9</text>
<text x="260.6" y="78.5">OE</text>
<text x="265.3" y="78.5">Q4</text>
<text x="270.1" y="83.2">12 GRID15</text>
<text x="270.1" y="81.3">13 GRID14</text>
<text x="270.1" y="79.5">14 GRID13</text>
<text x="149.9" y="85">10</text>
<text x="154.4" y="84.1">QS</text>
<text x="154.4" y="86">Q'S</text>
<text x="159" y="86">Q8</text>
<text x="159" y="84.1">Q7</text>
<text x="163.9" y="85">11 ANOT8</text>
<text x="185.3" y="85">10</text>
<text x="189.8" y="84.1">QS</text>
<text x="189.8" y="86">Q'S</text>
<text x="194.4" y="86">Q8</text>
<text x="194.4" y="84.1">Q7</text>
<text x="199.3" y="85">11 ANOT16</text>
<text x="220.7" y="85">10</text>
<text x="225.2" y="84.1">QS</text>
<text x="225.2" y="86">Q'S</text>
<text x="229.9" y="86">Q8</text>
<text x="229.9" y="84.1">Q7</text>
<text x="234.7" y="85">11 GRID8</text>
<text x="256.1" y="85">10</text>
<text x="260.6" y="84.1">QS</text>
<text x="260.6" y="86">Q'S</text>
<text x="265.3" y="86">Q8</text>
<text x="265.3" y="84.1">Q7</text>
<text x="270.1" y="85">11 GRID16</text>
</g>
<g font-size=".7" fill="#000080">
<text x="169.3" y="138.4">+DC</text>
<text x="169.5" y="142.1">-DC</text>
<text x="172.5" y="138.4">1</text>
<text x="172.5" y="142.1">2</text>
<text x="172.5" y="140.3">3</text>
</g>
</svg>
